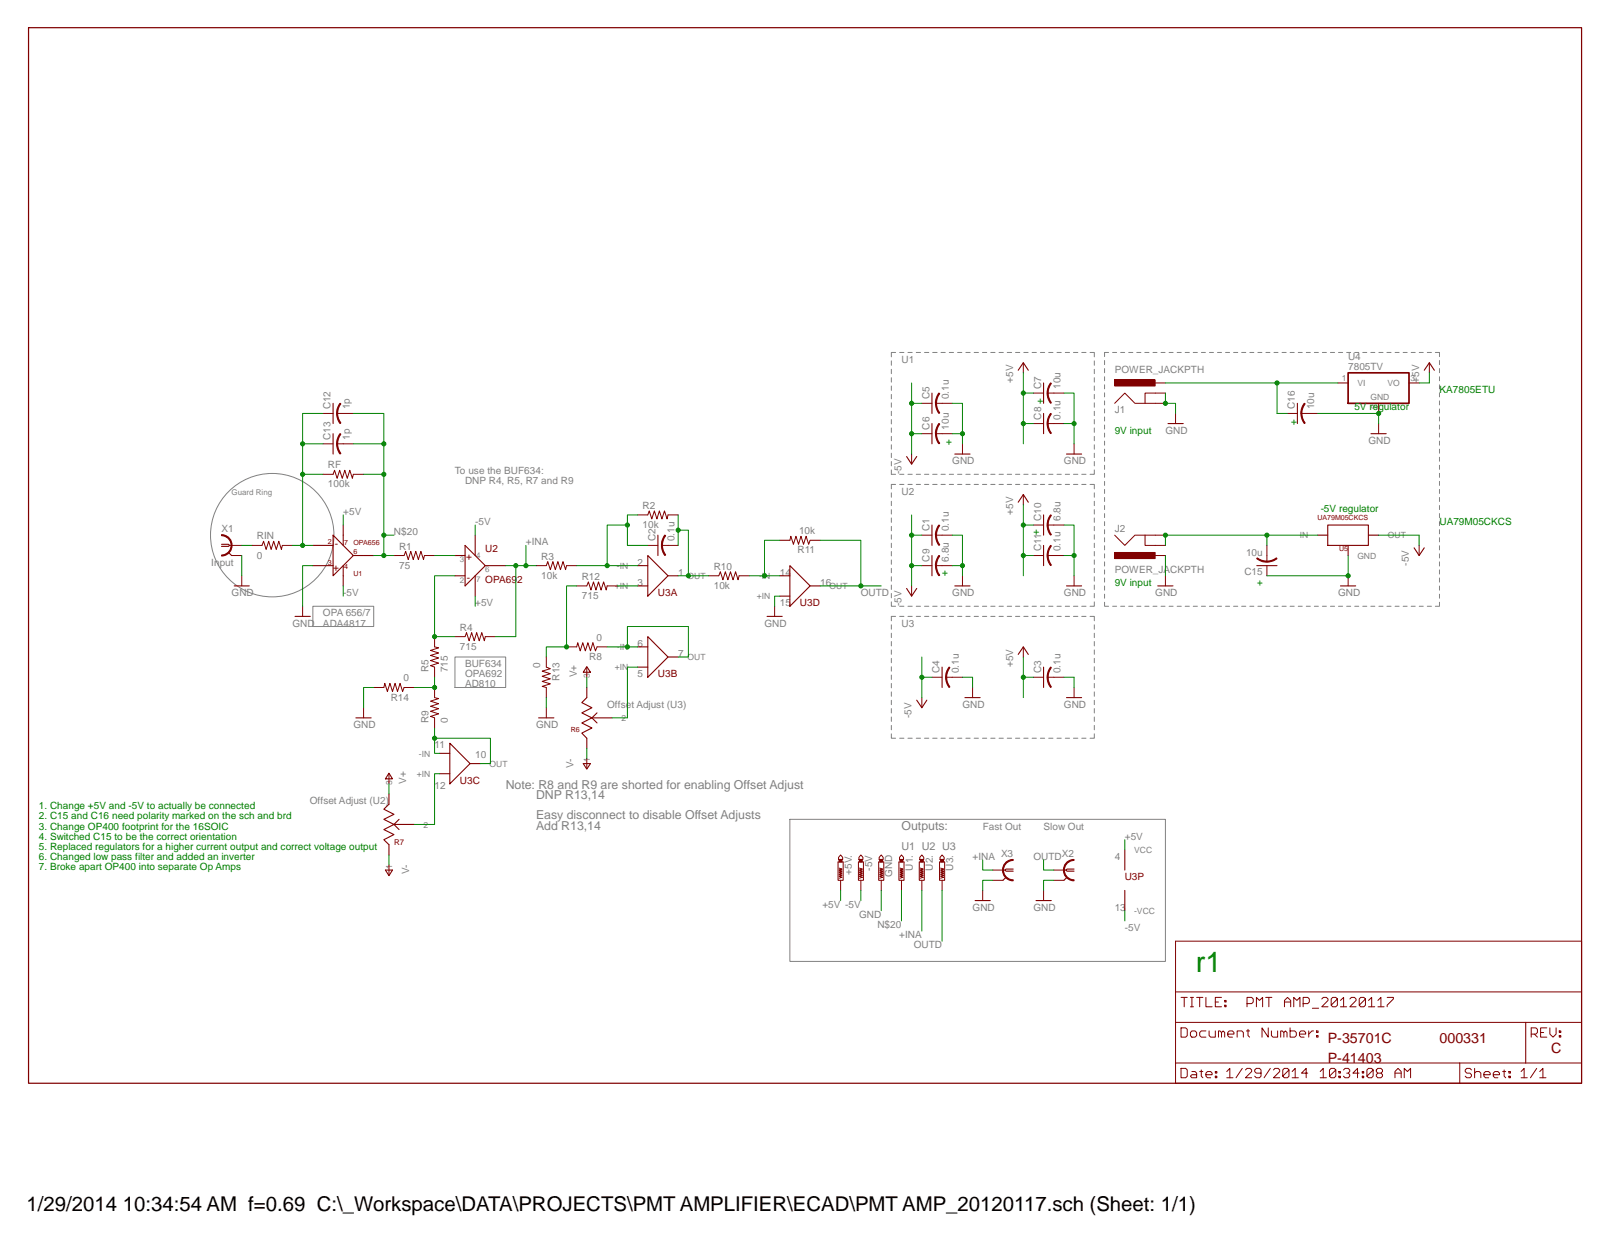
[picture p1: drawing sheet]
<svg xmlns="http://www.w3.org/2000/svg" width="279mm" height="216mm" viewBox="0 0 279 216" stroke-linecap="round" stroke-linejoin="round" font-family="sans-serif">
<g fill="none" stroke="#808080" stroke-width=".17">
<path d="M154.7 62.6v.8M154.7 64.1v.8M154.7 65.6v.7M154.7 67v.8M154.7 68.5v.7M154.7 69.9v.8M154.7 71.4v.7M154.7 72.8v.8M154.7 74.3v.7M154.7 75.7v.8M154.7 77.2v.8M154.7 78.7v.7"/>
<path d="M155.4 61.2h-.7v.7M156.1 61.2h.8M157.6 61.2h.7M159 61.2h.7M160.4 61.2h.8M161.9 61.2h.7M163.3 61.2h.7M164.7 61.2h.8M166.2 61.2h.7M167.6 61.2h.8M169.1 61.2h.7M170.5 61.2h.7"/>
<path d="M171.9 61.2h.8M173.4 61.2h.7M174.8 61.2h.8M176.2 61.2h.8M177.7 61.2h.7M179.1 61.2h.8M180.6 61.2h.7M182 61.2h.7M183.4 61.2h.8M184.9 61.2h.7M186.3 61.2h.7M187.7 61.2h.8"/>
<path d="M189.2 61.2h.7v.7M189.9 62.6v.8M189.9 64.1v.8M189.9 65.6v.7M189.9 67v.8M189.9 68.5v.7M189.9 69.9v.8M189.9 71.4v.7M189.9 72.8v.8M189.9 74.3v.7M189.9 75.7v.8M189.9 77.2v.8"/>
<path d="M189.9 78.7v.7M191.7 62.6v.7M191.7 64v.7M191.7 65.4v.7M191.7 66.8v.7M191.7 68.2v.7M191.7 69.6v.7M191.7 71v.7M191.7 72.4v.7M191.7 73.8v.7M191.7 75.2v.7M191.7 76.6v.7"/>
<path d="M191.7 78v.7M191.7 79.4v.7M192.4 61.2h-.7v.7M193.1 61.2h.7M194.5 61.2h.7M195.9 61.2h.7M197.3 61.2h.7M198.7 61.2h.7M200.1 61.2h.7M201.5 61.2h.7M202.9 61.2h.7M204.3 61.2h.7"/>
<path d="M205.7 61.2h.7M207.1 61.2h.7M208.5 61.2h.7M209.9 61.2h.7M211.3 61.2h.7M212.7 61.2h.7M214.1 61.2h.7M215.5 61.2h.7M216.9 61.2h.7M218.3 61.2h.7M219.7 61.2h.7M221.1 61.2h.7"/>
<path d="M222.5 61.2h.7M223.9 61.2h.7M225.3 61.2h.7M226.7 61.2h.7M228.1 61.2h.7M229.5 61.2h.7M230.9 61.2h.7M232.3 61.2h.7M233.7 61.2h.7M235.1 61.2h.7M236.5 61.2h.7M237.9 61.2h.7"/>
<path d="M239.3 61.2h.7M240.7 61.2h.7M242.1 61.2h.7M243.5 61.2h.7M244.9 61.2h.7M246.3 61.2h.7M247.7 61.2h.7M249.1 61.2h.7v.7M249.8 62.6v.7M249.8 64v.7M249.8 65.4v.7M249.8 66.8v.7"/>
<path d="M249.8 68.2v.7M249.8 69.6v.7M249.8 71v.7M249.8 72.4v.7M249.8 73.8v.7M249.8 75.2v.7M249.8 76.6v.7M249.8 78v.7M249.8 79.4v.7M154.7 80.1v.8M154.7 81.6v.7h.7M154.7 85.5v.8"/>
<path d="M154.7 87v.8M154.7 88.5v.7M154.7 89.9v.8M154.7 91.4v.7M154.7 92.8v.8M154.7 94.3v.7M154.7 95.7v.8M154.7 97.2v.7M154.7 98.6v.8M155.4 84.1h-.7v.7M156.1 82.3h.8M156.1 84.1h.8"/>
<path d="M157.6 82.3h.7M157.6 84.1h.7M159 82.3h.7M159 84.1h.7M160.4 82.3h.8M160.4 84.1h.8M161.9 82.3h.7M161.9 84.1h.7M163.3 82.3h.7M163.3 84.1h.7M164.7 82.3h.8M164.7 84.1h.8"/>
<path d="M166.2 82.3h.7M166.2 84.1h.7M167.6 82.3h.8M167.6 84.1h.8M169.1 82.3h.7M169.1 84.1h.7M170.5 82.3h.7M170.5 84.1h.7M171.9 82.3h.8M171.9 84.1h.8M173.4 82.3h.7M173.4 84.1h.7"/>
<path d="M174.8 82.3h.8M174.8 84.1h.8M176.2 82.3h.8M176.2 84.1h.8M177.7 82.3h.7M177.7 84.1h.7M179.1 82.3h.8M179.1 84.1h.8M180.6 82.3h.7M180.6 84.1h.7M182 82.3h.7M182 84.1h.7"/>
<path d="M183.4 82.3h.8M183.4 84.1h.8M184.9 82.3h.7M184.9 84.1h.7M186.3 82.3h.7M186.3 84.1h.7M187.7 82.3h.8M187.7 84.1h.8M189.2 84.1h.7v.7M189.9 81.6v.7h-.7M189.9 80.1v.8M189.9 85.5v.8"/>
<path d="M189.9 87v.8M189.9 88.5v.7M189.9 89.9v.8M189.9 91.4v.7M189.9 92.8v.8M189.9 94.3v.7M189.9 95.7v.8M189.9 97.2v.7M189.9 98.6v.8M191.7 80.8v.6M191.7 82.1v.7M191.7 83.5v.7"/>
<path d="M191.7 84.9v.7M191.7 86.3v.7M191.7 87.7v.7M191.7 89.1v.7M191.7 90.5v.7M191.7 91.9v.7M191.7 93.3v.7M191.7 94.7v.7M191.7 96.1v.7M191.7 97.5v.7M191.7 98.9v.7M249.8 80.8v.6"/>
<path d="M249.8 82.1v.7M249.8 83.5v.7M249.8 84.9v.7M249.8 86.3v.7M249.8 87.7v.7M249.8 89.1v.7M249.8 90.5v.7M249.8 91.9v.7M249.8 93.3v.7M249.8 94.7v.7M249.8 96.1v.7M249.8 97.5v.7"/>
<path d="M249.8 98.9v.7M54.3 105.2h10.6v3.5h-10.6zM79 114h8.8v5.3h-8.8zM154.7 108.4v.8M154.7 109.9v.8M154.7 111.3v.8M154.7 112.8v.8M154.7 114.3v.7M154.7 115.7v.8M154.7 117.2v.7M154.7 118.6v.8M154.7 100.1v.8"/>
<path d="M154.7 101.5v.8M154.7 103v.8M154.7 104.5v.7h.7M155.4 107h-.7v.7M156.1 107h.8M156.1 105.2h.8M157.6 107h.7M157.6 105.2h.7M159 107h.7M159 105.2h.7M160.4 107h.8M160.4 105.2h.8"/>
<path d="M161.9 107h.7M161.9 105.2h.7M163.3 107h.7M163.3 105.2h.7M164.7 107h.8M164.7 105.2h.8M166.2 107h.7M166.2 105.2h.7M167.6 107h.8M167.6 105.2h.8M169.1 107h.7M169.1 105.2h.7"/>
<path d="M170.5 107h.7M170.5 105.2h.7M171.9 107h.8M171.9 105.2h.8M173.4 107h.7M173.4 105.2h.7M174.8 107h.8M174.8 105.2h.8M176.2 107h.8M176.2 105.2h.8M177.7 107h.7M177.7 105.2h.7"/>
<path d="M179.1 107h.8M179.1 105.2h.8M180.6 107h.7M180.6 105.2h.7M182 107h.7M182 105.2h.7M183.4 107h.8M183.4 105.2h.8M184.9 107h.7M184.9 105.2h.7M186.3 107h.7M186.3 105.2h.7"/>
<path d="M187.7 107h.8M187.7 105.2h.8M189.2 107h.7v.7M189.9 108.4v.8M189.9 109.9v.8M189.9 111.3v.8M189.9 112.8v.8M189.9 114.3v.7M189.9 115.7v.8M189.9 117.2v.7M189.9 118.6v.8M189.9 104.5v.7h-.7"/>
<path d="M189.9 100.1v.8M189.9 101.5v.8M189.9 103v.8M191.7 104.5v.7h.7M191.7 100.3v.7M191.7 101.7v.7M191.7 103.1v.7M193.1 105.2h.7M194.5 105.2h.7M195.9 105.2h.7M197.3 105.2h.7M198.7 105.2h.7"/>
<path d="M200.1 105.2h.7M201.5 105.2h.7M202.9 105.2h.7M204.3 105.2h.7M205.7 105.2h.7M207.1 105.2h.7M208.5 105.2h.7M209.9 105.2h.7M211.3 105.2h.7M212.7 105.2h.7M214.1 105.2h.7M215.5 105.2h.7"/>
<path d="M216.9 105.2h.7M218.3 105.2h.7M219.7 105.2h.7M221.1 105.2h.7M222.5 105.2h.7M223.9 105.2h.7M225.3 105.2h.7M226.7 105.2h.7M228.1 105.2h.7M229.5 105.2h.7M230.9 105.2h.7M232.3 105.2h.7"/>
<path d="M233.7 105.2h.7M235.1 105.2h.7M236.5 105.2h.7M237.9 105.2h.7M239.3 105.2h.7M240.7 105.2h.7M242.1 105.2h.7M243.5 105.2h.7M244.9 105.2h.7M246.3 105.2h.7M247.7 105.2h.7M249.8 100.3v.7"/>
<path d="M249.8 101.7v.7M249.8 103.1v.7M249.8 104.5v.7h-.7M154.7 120.1v.7M154.7 121.5v.8M154.7 123v.7M154.7 124.4v.8M154.7 125.9v.8M154.7 127.4v.7h.7M156.1 128.1h.8M157.6 128.1h.7M159 128.1h.7"/>
<path d="M160.4 128.1h.8M161.9 128.1h.7M163.3 128.1h.7M164.7 128.1h.8M166.2 128.1h.7M167.6 128.1h.8M169.1 128.1h.7M170.5 128.1h.7M171.9 128.1h.8M173.4 128.1h.7M174.8 128.1h.8M176.2 128.1h.8"/>
<path d="M177.7 128.1h.7M179.1 128.1h.8M180.6 128.1h.7M182 128.1h.7M183.4 128.1h.8M184.9 128.1h.7M186.3 128.1h.7M187.7 128.1h.8M189.9 127.4v.7h-.7M189.9 120.1v.7M189.9 121.5v.8M189.9 123v.7"/>
<path d="M189.9 124.4v.8M189.9 125.9v.8M137.1 142.2h65.1v24.7h-65.1z"/>
<circle cx="47.2" cy="92.9" r="10.7"/>
</g>
<path d="M57.8 75.3v3.5M54.3 94.7h3.5M54.3 98.2h3.5M57.8 92.9l3.5 3.5-3.5 3.5zM59.6 91.1v3.6M59.6 98.2v3.5M64.9 96.4h-3.6" fill="none" stroke="#800000" stroke-width=".19"/>
<path d="M58.5 77h1.1M43.7 94.7h1.8l.2-.8 .5 1.5 .4-1.5 .5 1.5 .4-1.5 .4 1.5 .5-1.5 .4 1.5 .2-.7h1.8M56 82.3h1.8l.3-.7 .4 1.4 .4-1.4 .5 1.4 .4-1.4 .5 1.4 .4-1.4 .5 1.4 .1-.7h1.8M68.4 96.4h1.7l.3-.7 .4 1.4 .5-1.4 .4 1.4 .5-1.4 .4 1.4 .4-1.4 .5 1.4 .2-.7h1.7" fill="none" stroke="#800000" stroke-width=".17"/>
<path d="M59 75.2l.2 .2a2.85 2.85 0 0 0-.6 1.6h-.2a2.62 2.62 0 0 1 .6-1.8z" fill-rule="evenodd" fill="#800000"/>
<path d="M59 75.2l.2 .2a2.85 2.85 0 0 0-.6 1.6h-.2a2.62 2.62 0 0 1 .6-1.8z" fill="none" stroke="#800000" stroke-width=".17"/>
<path d="M58.4 77h.2a2.72 2.72 0 0 0 .6 1.7l-.2 .1-.3-.6z" fill-rule="evenodd" fill="#800000"/>
<path d="M56 77h1.8M58.4 77h.2a2.72 2.72 0 0 0 .6 1.7l-.2 .1-.3-.6zM58.5 71.8h1.1M59.6 77h1.7" fill="none" stroke="#800000" stroke-width=".17"/>
<path d="M57.8 70v3.5" fill="none" stroke="#800000" stroke-width=".19"/>
<path d="M59 70l.2 .1a2.72 2.72 0 0 0-.6 1.7h-.2a2.55 2.55 0 0 1 .6-1.8z" fill-rule="evenodd" fill="#800000"/>
<path d="M59 70l.2 .1a2.72 2.72 0 0 0-.6 1.7h-.2a2.55 2.55 0 0 1 .6-1.8z" fill="none" stroke="#800000" stroke-width=".17"/>
<path d="M58.4 71.8h.2a2.72 2.72 0 0 0 .6 1.6l-.2 .1-.3-.6z" fill-rule="evenodd" fill="#800000"/>
<path d="M56 71.8h1.8M58.4 71.8h.2a2.72 2.72 0 0 0 .6 1.6l-.2 .1-.3-.6zM59.6 71.8h1.7M162.4 70h1.1M52.5 105.2v1.8" fill="none" stroke="#800000" stroke-width=".17"/>
<path d="M161.7 68.2v3.6M51.2 107h2.6" fill="none" stroke="#800000" stroke-width=".19"/>
<path d="M162.9 68.2l.2 .1a2.72 2.72 0 0 0-.6 1.7h-.2l.1-.7z" fill-rule="evenodd" fill="#800000"/>
<path d="M162.9 68.2l.2 .1a2.72 2.72 0 0 0-.6 1.7h-.2l.1-.7z" fill="none" stroke="#800000" stroke-width=".17"/>
<path d="M162.3 70h.2a2.72 2.72 0 0 0 .6 1.6l-.2 .2-.3-.7z" fill-rule="evenodd" fill="#800000"/>
<path d="M160 70h1.7M162.3 70h.2a2.72 2.72 0 0 0 .6 1.6l-.2 .2-.3-.7zM162.4 75.3h1.1M163.5 70h1.7" fill="none" stroke="#800000" stroke-width=".17"/>
<path d="M161.7 73.5v3.5" fill="none" stroke="#800000" stroke-width=".19"/>
<path d="M162.9 73.5l.2 .1a2.72 2.72 0 0 0-.6 1.7h-.2l.1-.8z" fill-rule="evenodd" fill="#800000"/>
<path d="M162.9 73.5l.2 .1a2.72 2.72 0 0 0-.6 1.7h-.2l.1-.8z" fill="none" stroke="#800000" stroke-width=".17"/>
<path d="M162.3 75.3h.2a2.72 2.72 0 0 0 .6 1.6l-.2 .1-.3-.6z" fill-rule="evenodd" fill="#800000"/>
<path d="M160 75.3h1.7M162.3 75.3h.2a2.72 2.72 0 0 0 .6 1.6l-.2 .1-.3-.6zM163.5 75.3h1.7M181.8 68.2h1.1" fill="none" stroke="#800000" stroke-width=".17"/>
<path d="M181.1 66.5v3.5" fill="none" stroke="#800000" stroke-width=".19"/>
<path d="M182.3 66.4l.2 .1a2.85 2.85 0 0 0-.6 1.7h-.2l.1-.7z" fill-rule="evenodd" fill="#800000"/>
<path d="M182.3 66.4l.2 .1a2.85 2.85 0 0 0-.6 1.7h-.2l.1-.7z" fill="none" stroke="#800000" stroke-width=".17"/>
<path d="M181.7 68.2h.2a2.89 2.89 0 0 0 .6 1.7l-.2 .1-.4-.6z" fill-rule="evenodd" fill="#800000"/>
<path d="M179.3 68.2h1.8M181.7 68.2h.2a2.89 2.89 0 0 0 .6 1.7l-.2 .1-.4-.6zM181.8 73.5h1.1M182.9 68.2h1.7" fill="none" stroke="#800000" stroke-width=".17"/>
<path d="M181.1 71.8v3.5" fill="none" stroke="#800000" stroke-width=".19"/>
<path d="M182.3 71.7l.2 .1a2.72 2.72 0 0 0-.6 1.7h-.2l.1-.7z" fill-rule="evenodd" fill="#800000"/>
<path d="M182.3 71.7l.2 .1a2.72 2.72 0 0 0-.6 1.7h-.2l.1-.7z" fill="none" stroke="#800000" stroke-width=".17"/>
<path d="M181.7 73.5h.2a2.89 2.89 0 0 0 .6 1.7l-.2 .1a2.55 2.55 0 0 1-.6-1.8z" fill-rule="evenodd" fill="#800000"/>
<path d="M167 77v1.8M179.3 73.5h1.8M181.7 73.5h.2a2.89 2.89 0 0 0 .6 1.7l-.2 .1a2.55 2.55 0 0 1-.6-1.8zM182.9 73.5h1.7M186.4 77v1.8M110.7 89.4h1.7l.3-.7 .4 1.4 .5-1.4 .4 1.4 .4-1.4 .5 1.4 .4-1.4 .5 1.4 .1-.7h1.8M114.9 94.7h1" fill="none" stroke="#800000" stroke-width=".17"/>
<path d="M165.7 78.8h2.6M185.1 78.8h2.6M114.2 92.9v3.5" fill="none" stroke="#800000" stroke-width=".19"/>
<path d="M115.4 92.9l.1 .1a2.72 2.72 0 0 0-.5 1.7h-.2a2.63 2.63 0 0 1 .6-1.8z" fill-rule="evenodd" fill="#800000"/>
<path d="M115.4 92.9l.1 .1a2.72 2.72 0 0 0-.5 1.7h-.2a2.63 2.63 0 0 1 .6-1.8z" fill="none" stroke="#800000" stroke-width=".17"/>
<path d="M114.8 94.7h.2a2.72 2.72 0 0 0 .5 1.6l-.1 .1-.4-.6z" fill-rule="evenodd" fill="#800000"/>
<path d="M93 98.2h1.8l.3-.7 .4 1.4 .4-1.4 .5 1.4 .4-1.4 .5 1.4 .4-1.4 .4 1.4 .2-.7h1.8M112.4 94.7h1.8M114.8 94.7h.2a2.72 2.72 0 0 0 .5 1.6l-.1 .1-.4-.6zM115.9 94.7h1.8M162.4 92.9h1.1" fill="none" stroke="#800000" stroke-width=".17"/>
<path d="M161.7 91.1v3.6" fill="none" stroke="#800000" stroke-width=".19"/>
<path d="M162.9 91.1l.2 .1a2.85 2.85 0 0 0-.6 1.7h-.2l.1-.7z" fill-rule="evenodd" fill="#800000"/>
<path d="M162.9 91.1l.2 .1a2.85 2.85 0 0 0-.6 1.7h-.2l.1-.7z" fill="none" stroke="#800000" stroke-width=".17"/>
<path d="M162.3 92.9h.2a2.72 2.72 0 0 0 .6 1.7l-.2 .1-.3-.7z" fill-rule="evenodd" fill="#800000"/>
<path d="M160 92.9h1.7M162.3 92.9h.2a2.72 2.72 0 0 0 .6 1.7l-.2 .1-.3-.7zM162.4 98.2h1.1M163.5 92.9h1.7" fill="none" stroke="#800000" stroke-width=".17"/>
<path d="M161.7 96.4v3.5" fill="none" stroke="#800000" stroke-width=".19"/>
<path d="M162.9 96.4l.2 .1a2.72 2.72 0 0 0-.6 1.7h-.2l.1-.7z" fill-rule="evenodd" fill="#800000"/>
<path d="M162.9 96.4l.2 .1a2.72 2.72 0 0 0-.6 1.7h-.2l.1-.7z" fill="none" stroke="#800000" stroke-width=".17"/>
<path d="M162.3 98.2h.2a2.72 2.72 0 0 0 .6 1.6l-.2 .1-.3-.6z" fill-rule="evenodd" fill="#800000"/>
<path d="M160 98.2h1.7M162.3 98.2h.2a2.72 2.72 0 0 0 .6 1.6l-.2 .1-.3-.6zM163.5 98.2h1.7M181.8 91.1h1.1" fill="none" stroke="#800000" stroke-width=".17"/>
<path d="M181.1 89.4v3.5" fill="none" stroke="#800000" stroke-width=".19"/>
<path d="M182.3 89.3l.2 .2a2.72 2.72 0 0 0-.6 1.6h-.2l.1-.7z" fill-rule="evenodd" fill="#800000"/>
<path d="M182.3 89.3l.2 .2a2.72 2.72 0 0 0-.6 1.6h-.2l.1-.7z" fill="none" stroke="#800000" stroke-width=".17"/>
<path d="M181.7 91.1h.2a2.89 2.89 0 0 0 .6 1.7l-.2 .1a2.55 2.55 0 0 1-.6-1.8z" fill-rule="evenodd" fill="#800000"/>
<path d="M179.3 91.1h1.8M181.7 91.1h.2a2.89 2.89 0 0 0 .6 1.7l-.2 .1a2.55 2.55 0 0 1-.6-1.8zM181.8 96.4h1.1M182.9 91.1h1.7" fill="none" stroke="#800000" stroke-width=".17"/>
<path d="M181.1 94.7v3.5" fill="none" stroke="#800000" stroke-width=".19"/>
<path d="M182.3 94.6l.2 .1a2.72 2.72 0 0 0-.6 1.7h-.2l.1-.7z" fill-rule="evenodd" fill="#800000"/>
<path d="M182.3 94.6l.2 .1a2.72 2.72 0 0 0-.6 1.7h-.2l.1-.7z" fill="none" stroke="#800000" stroke-width=".17"/>
<path d="M181.7 96.4h.2a2.89 2.89 0 0 0 .6 1.7l-.2 .1-.4-.6z" fill-rule="evenodd" fill="#800000"/>
<path d="M167 99.9v1.8M179.3 96.4h1.8M181.7 96.4h.2a2.89 2.89 0 0 0 .6 1.7l-.2 .1-.4-.6zM182.9 96.4h1.7M186.4 99.9v1.8" fill="none" stroke="#800000" stroke-width=".17"/>
<path d="M165.7 101.7h2.6M185.1 101.7h2.6" fill="none" stroke="#800000" stroke-width=".19"/>
<path d="M38.4 92.8a1.85 1.85 0 0 1 1.9 1.8 1.85 1.85 0 0 1-1.9 1.9v-.2a1.68 1.68 0 0 0 1.7-1.7 1.68 1.68 0 0 0-1.7-1.6z" fill-rule="evenodd" fill="#800000"/>
<path d="M38.4 92.8a1.85 1.85 0 0 1 1.9 1.8 1.85 1.85 0 0 1-1.9 1.9v-.2a1.68 1.68 0 0 0 1.7-1.7 1.68 1.68 0 0 0-1.7-1.6zM39.8 94.7h2.2M40.2 96.4h1.8" fill="none" stroke="#800000" stroke-width=".17"/>
<path d="M38.4 94.5h1.3l.1 .2-.1 .1h-1.3M39.7 95.9l.5 .5" fill="none" stroke="#800000" stroke-width=".19"/>
<path d="M185.1 149.7l.4-.3 .7-.2h.2v.1a1.68 1.68 0 0 0-1.7 1.7 1.68 1.68 0 0 0 1.7 1.7v.2a1.86 1.86 0 0 1-1.7-1.2 1.86 1.86 0 0 1 .4-2z" fill-rule="evenodd" fill="#800000"/>
<path d="M193.4 70l1.8-1.8 1.8 1.8h3.5M200.5 68.2h-1.8v1.8M42 99.9v1.8M134.4 105.2v1.8M182.9 151h2.1M182.9 152.8h1.7M185.1 149.7l.4-.3 .7-.2h.2v.1a1.68 1.68 0 0 0-1.7 1.7 1.68 1.68 0 0 0 1.7 1.7v.2a1.86 1.86 0 0 1-1.7-1.2 1.86 1.86 0 0 1 .4-2z" fill="none" stroke="#800000" stroke-width=".17"/>
<path d="M40.6 101.7h2.7M133.1 107h2.6M185.2 152.3l-.6 .5M186.4 150.8h-1.2l-.2 .2 .2 .2h1.2" fill="none" stroke="#800000" stroke-width=".19"/>
<path d="M193.4 65.9h7.1v1.1h-7.1z" fill="#800000"/>
<path d="M193.4 65.9h7.1v1.1h-7.1zM193.4 65.9h.1M200.5 68.2h1.7M200.5 70h1.7M200.5 66.5h1.7M193.4 92.9l1.8 1.8 1.8-1.8h3.5M198.7 92.9v1.8h1.8" fill="none" stroke="#800000" stroke-width=".17"/>
<path d="M193.4 95.9h7.1v1h-7.1z" fill="#800000"/>
<g fill="none" stroke="#800000" stroke-width=".17">
<path d="M158.2 78.8v1.8M177.6 62.9v1.8M204 71.8v1.7M239.2 73.5v1.8M248.1 62.9v1.8M177.6 85.8v1.8M193.4 95.9h7.1v1h-7.1zM193.4 95.9h.1M200.5 94.7h1.7M200.5 92.9h1.7M200.5 96.4h1.7M202.2 99.9v1.8"/>
<path d="M219.9 96.4v1.1M234 99.9v1.8M246.3 94.7v1.7M158.2 101.7v1.8"/>
</g>
<path d="M157.3 79.2l.9 1.4 .9-1.4M176.7 64.3l.9-1.4 .9 1.4M202.7 73.5h2.6M237.9 75.3h2.7M247.2 64.3l.9-1.4 .8 1.4M176.7 87.2l.9-1.4 .9 1.4M218.1 98.2h3.5M245.4 95.1l.9 1.3 .9-1.3M157.3 102.1l.9 1.4 .9-1.4M200.9 101.7h2.7M232.6 101.7h2.7" fill="none" stroke="#800000" stroke-width=".19"/>
<path d="M218.2 96.8a2.72 2.72 0 0 0 1.7 .6v.2a2.55 2.55 0 0 1-1.8-.6z" fill-rule="evenodd" fill="#800000"/>
<path d="M218.2 96.8a2.72 2.72 0 0 0 1.7 .6v.2a2.55 2.55 0 0 1-1.8-.6z" fill="none" stroke="#800000" stroke-width=".17"/>
<path d="M219.9 97.4a2.72 2.72 0 0 0 1.6-.6l.1 .2-.6 .3-.9 .3h-.2z" fill-rule="evenodd" fill="#800000"/>
<path d="M225.8 71.8h1.1M219.9 97.4a2.72 2.72 0 0 0 1.6-.6l.1 .2-.6 .3-.9 .3h-.2zM219.9 94.7v1.7M219.9 98.2v1.7" fill="none" stroke="#800000" stroke-width=".17"/>
<path d="M225.1 70v3.5" fill="none" stroke="#800000" stroke-width=".19"/>
<path d="M226.4 70l.1 .1a2.72 2.72 0 0 0-.6 1.7h-.2l.1-.8z" fill-rule="evenodd" fill="#800000"/>
<path d="M226.4 70l.1 .1a2.72 2.72 0 0 0-.6 1.7h-.2l.1-.8z" fill="none" stroke="#800000" stroke-width=".17"/>
<path d="M225.8 71.8h.1a2.72 2.72 0 0 0 .6 1.6l-.1 .1-.4-.6z" fill-rule="evenodd" fill="#800000"/>
<path d="M223.4 71.8h1.7M225.8 71.8h.1a2.72 2.72 0 0 0 .6 1.6l-.1 .1-.4-.6zM226.9 71.8h1.8" fill="none" stroke="#800000" stroke-width=".17"/>
<path d="M174.5 149.7l.5-.3 .6-.2h.2v.1a1.68 1.68 0 0 0-1.6 1.7 1.68 1.68 0 0 0 1.6 1.7v.2a1.86 1.86 0 0 1-1.7-1.2 1.86 1.86 0 0 1 .4-2z" fill-rule="evenodd" fill="#800000"/>
<path d="M75.4 110.5v1.8l.7 .1-1.4 .5 1.4 .4-1.4 .4 1.4 .5-1.4 .4 1.4 .5-1.4 .4 .7 .3v1.7M79 110.5h1.7l.3-.7 .4 1.4 .5-1.4 .4 1.4 .4-1.4 .5 1.4 .4-1.4 .5 1.4 .1-.7h1.8M101.8 115.8v1.7M164.2 117.5h1M101.8 131.6v1.8M170.5 154.5v1.8M172.3 151h2.1M172.3 152.8h1.8M174.5 149.7l.5-.3 .6-.2h.2v.1a1.68 1.68 0 0 0-1.6 1.7 1.68 1.68 0 0 0 1.6 1.7v.2a1.86 1.86 0 0 1-1.7-1.2 1.86 1.86 0 0 1 .4-2z" fill="none" stroke="#800000" stroke-width=".17"/>
<path d="M79 99.9h1.7M79 96.4h1.7M80.7 94.7l3.5 3.5-3.5 3.5zM82.5 92.9v3.5M82.5 99.9v3.6M84.2 98.2h3.6M101.8 115.7l.7 1h-1.3zM163.5 115.8v3.5M101.2 132.5h1.3l-.7 1zM169.2 156.3h2.7M174.6 152.3l-.5 .5M175.8 150.8h-1.2l-.2 .2 .2 .2h1.2" fill="none" stroke="#800000" stroke-width=".19"/>
<path d="M164.7 115.8l.1 .1a2.85 2.85 0 0 0-.5 1.6h-.2a2.53 2.53 0 0 1 .6-1.7z" fill-rule="evenodd" fill="#800000"/>
<path d="M164.7 115.8l.1 .1a2.85 2.85 0 0 0-.5 1.6h-.2a2.53 2.53 0 0 1 .6-1.7z" fill="none" stroke="#800000" stroke-width=".17"/>
<path d="M164.1 117.5h.2a2.54 2.54 0 0 0 .5 1.7l-.1 .1-.4-.6z" fill-rule="evenodd" fill="#800000"/>
<path d="M161.7 117.5h1.8M164.1 117.5h.2a2.54 2.54 0 0 0 .5 1.7l-.1 .1-.4-.6zM165.2 117.5h1.8M181.8 117.5h1.1" fill="none" stroke="#800000" stroke-width=".17"/>
<path d="M181.1 115.8v3.5" fill="none" stroke="#800000" stroke-width=".19"/>
<path d="M182.3 115.8l.2 .1a2.85 2.85 0 0 0-.6 1.6h-.2l.1-.7z" fill-rule="evenodd" fill="#800000"/>
<path d="M182.3 115.8l.2 .1a2.85 2.85 0 0 0-.6 1.6h-.2l.1-.7z" fill="none" stroke="#800000" stroke-width=".17"/>
<path d="M181.7 117.5h.2a2.89 2.89 0 0 0 .6 1.7l-.2 .1-.4-.6z" fill-rule="evenodd" fill="#800000"/>
<g fill="none" stroke="#800000" stroke-width=".17">
<path d="M75.4 119.3v1.8l.7 .1-1.4 .5 1.4 .4-1.4 .5 1.4 .4-1.4 .4 1.4 .5-1.4 .4 .7 .3v1.7M98.3 112.3h1.8l.2-.8 .4 1.5 .4-1.5 .5 1.5 .4-1.5 .5 1.5 .4-1.5 .4 1.5 .3-.7h1.8M168.8 119.3v1.8M177.6 112.3v1.7M179.3 117.5h1.8M181.7 117.5h.2a2.89 2.89 0 0 0 .6 1.7l-.2 .1-.4-.6zM182.9 117.5h1.7M186.4 119.3v1.8M67.5 134.3v1.7M160 121.1v1.7M67.5 150.1v1.8M145.4 149.6h.9v3.2h-.9z"/>
<path d="M145.6 150.7l.5 .1-.5 .2 .5 .2-.5 .2 .5 .1-.5 .2 .5 .2-.5 .2 .5 .2-.5 .1M145.9 148.4l.3 .4v.4h-.7v-.4zM204 172.1h70.5M204 177.4h70.5M205 178.4h.8l.2 .2v1.1l-.2 .3h-.8zM205 173.1h1M205.5 173.1v1.6M206.6 173.1h.5M206.6 174.7h.5M206.8 173.1v1.6M206.8 178.9h.6l.3 .3v.5l-.3 .3h-.6l-.2-.3v-.5zM207.7 173.1h1"/>
<path d="M208.2 173.1v1.6M209.3 173.1v1.6h1.1M209.3 178.9h-.8l-.3 .3v.5l.3 .3h.8M209.8 178.9v.8l.3 .3h.8v-1.1M210.9 173.9h.6M212 173.1h-1.1v1.6h1.1M212 179.2l.3-.3 .2 .3v.8M212.5 173.6h.3v.3h-.3zM212.5 174.5h.3v.2h-.3zM213.1 179.5h1v-.3l-.2-.3h-.6l-.2 .3v.5l.2 .3h.6M216.3 178.9h.6M216.4 174.2h.8l.3-.3v-.5l-.3-.3h-.8v1.6"/>
<path d="M216.6 178.6v1.1l.3 .3M218 174.7v-1.6l.6 .5 .5-.5v1.6M219.6 173.1h1.1M220.1 178.4v1.6l-1.1-1.6v1.6M220.2 173.1v1.6M220.6 178.9v.8l.3 .3h.8v-1.1M222.8 179.2l.3-.3 .3 .3v.8M222.9 174.7v-1.1l.5-.5 .6 .5v1.1M222.9 173.9h1.1M223.9 178.4v1.6h.8l.3-.3v-.5l-.3-.3h-.8M224.5 174.7v-1.6l.6 .5 .5-.5v1.6M225.5 179.5h1.1v-.3l-.3-.3h-.5l-.3 .3v.5l.3 .3h.5"/>
<path d="M226.1 174.2h.8l.3-.3v-.5l-.3-.3h-.8v1.6M227.1 178.9v1.1M227.8 175h1M227.9 178.9h-.2l-.6 .6M228.5 178.9h.2v.3h-.2zM228.5 179.7h.2v.3h-.2zM229.4 173.4l.3-.3h.5l.3 .3v.2l-1.1 1.1h1.1M232.1 173.4l-1.1 1.1 .3 .2h.5l.3-.2v-1.1l-.3-.3h-.5l-.3 .3v1.1M232.6 173.6l.6-.5v1.6M232.6 174.7h1.1M234.3 173.4l.2-.3h.6l.2 .3v.2l-1 1.1h1M237 173.4l-1.1 1.1 .2 .2h.6l.3-.2v-1.1l-.3-.3h-.6l-.2 .3v1.1"/>
<path d="M237.5 173.6l.5-.5v1.6M237.5 174.7h1.1M239.1 173.6l.5-.5v1.6M239.1 174.7h1.1M240.7 173.1h1.1v.3l-1.1 1.1v.2M264.8 177.4v7.1M265.7 179.5h.8l.3-.3v-.6l-.3-.2h-.8v1.6M266.3 179.5l.5 .5M267.4 179.2h.5M268.4 178.4h-1v1.6h1M269 178.4v1.1l.5 .5 .5-.5v-1.1M270.6 178.9h.3v.3h-.3z"/>
<path d="M270.6 179.7h.3v.3h-.3zM205 185.4h.8l.2 .3v1.1l-.2 .2h-.8zM206.8 186h.6l.3 .2v.8h-.9l-.2-.2 .2-.3h.9M208.2 186h.5M208.5 185.7v1.1l.2 .2M209.3 186.5h1.1v-.3l-.3-.2h-.6l-.2 .2v.6l.2 .2h.6M210.9 186h.3v.2h-.3zM210.9 186.8h.3v.2h-.3zM211.5 180v-1.1h.2l.3 .3v.8M212.9 186l.5-.6v1.6M212.9 187h1.1M214.7 180v-1.1h.8l.3 .3v.8"/>
<path d="M215.6 185.4l-1.1 1.6M216.1 185.7l.3-.3h.5l.3 .3v.3l-1.1 1h1.1M218.8 186.2h-.8l-.3-.2v-.3l.3-.3h.6l.2 .3v1.1l-.2 .2h-.6l-.3-.2M220.5 185.4l-1.1 1.6M221 185.7l.3-.3h.5l.3 .3v.3l-1.1 1h1.1M222.3 180v-1.1h.2l.3 .3v.8M223.7 185.7l-1.1 1.1 .3 .2h.5l.3-.2v-1.1l-.3-.3h-.5l-.3 .3v1.1M224.2 186l.6-.6v1.6M224.2 187h1.1M226.9 186.2h-1l.8-.8v1.6M229.1 186l.5-.6v1.6M229.1 187h1.1"/>
<path d="M231.8 185.7l-1.1 1.1 .3 .2h.5l.3-.2v-1.1l-.3-.3h-.5l-.3 .3v1.1M232.3 186h.3v.2h-.3zM232.3 186.8h.3v.2h-.3zM233.2 185.7l.2-.3h.6l.2 .3v.3l-.2 .2h-.3M234 186.2l.2 .3v.3l-.2 .2h-.6l-.2-.2M235.9 186.2h-1.1l.8-.8v1.6M236.4 186h.3v.2h-.3zM236.4 186.8h.3v.2h-.3zM238.3 185.7l-1.1 1.1 .3 .2h.5l.3-.2v-1.1l-.3-.3h-.5l-.3 .3v1.1M239.1 186.2h.5M239.1 185.4h.5l.3 .3v.3l-.3 .2 .3 .3v.3l-.3 .2h-.5l-.3-.2v-.3l.3-.3-.3-.2v-.3zM242.1 187v-1l.5-.6 .6 .6v1"/>
<path d="M242.1 186.2h1.1M243.7 187v-1.6l.5 .6 .6-.6v1.6M253.3 184.5v3.5M253.3 184.5h11.5M255.4 185.7l-.3-.3h-.5l-.3 .3v.3l.3 .2h.5l.3 .3v.3l-.3 .2h-.5l-.3-.2M255.9 186.2l.3-.2h.5l.3 .2v.8M255.9 185.4v1.6M257.5 186.5h1.1v-.3l-.3-.2h-.5l-.3 .2v.6l.3 .2h.5M259.1 186.5h1.1v-.3l-.3-.2h-.5l-.3 .2v.6l.3 .2h.5M260.8 186h.5M261 185.7v1.1l.3 .2M261.9 186h.2v.2h-.2z"/>
<path d="M261.9 186.8h.2v.2h-.2zM264 186l.5-.6v1.6M264 187h1M264.8 184.5h9.7v3.5h-70.5v-3.5h49.3M266.7 185.4l-1.1 1.6M267.2 186l.6-.6v1.6M267.2 187h1.1M274.5 184.5v-21.2h-70.5v21.2"/>
</g>
<g fill="none" stroke="#800000" stroke-width=".19">
<path d="M101.8 119.3v1.8l-.8 .8 1.7 .9-1.7 .9 1.7 .9-1.7 .9 1.7 .8-1.7 .9 .8 .9v1.8M176.7 113.6l.9-1.3 .9 1.3M67.5 137.8v1.8l-.9 .8 1.8 .9-1.8 .9 1.8 .9-1.8 .9 1.8 .8-1.8 .9 .9 .9v1.8M67.5 134.2l.6 1h-1.2zM102.7 124.6l.9 .9M102.7 124.6h3.5M103.6 123.7l-.9 .9M159.1 121.5l.9 1.3 .8-1.3M167.4 121.1h2.7M185.1 121.1h2.6M66.9 151h1.2l-.6 1zM68.4 143.1l.9 .9"/>
<path d="M68.4 143.1h3.5M69.3 142.2l-.9 .9"/>
</g>
<path d="M5 4.8h269.5v183.2h-269.5z" fill="none" stroke="#800000" stroke-width=".21"/>
<path d="M145.6 149.2h.5v.4h-.5z" fill="#800000"/>
<path d="M145.6 149.2h.5v.4h-.5zM145.6 149.2h.1M145.9 152.8v1.7M149 149.6h.8v3.2h-.8zM149.1 150.7l.6 .1-.6 .2 .6 .2-.6 .2 .6 .1-.6 .2 .6 .2-.6 .2 .6 .2-.6 .1M149.4 148.4l.4 .4v.4h-.7v-.4z" fill="none" stroke="#800000" stroke-width=".17"/>
<path d="M149.1 149.2h.5v.4h-.5z" fill="#800000"/>
<path d="M149.1 149.2h.5v.4h-.5zM149.1 149.2h.1M149.4 152.8v1.7M152.5 149.6h.9v3.2h-.9zM152.7 150.7l.5 .1-.5 .2 .5 .2-.5 .2 .5 .1-.5 .2 .5 .2-.5 .2 .5 .2-.5 .1M152.9 148.4l.4 .4v.4h-.7v-.4z" fill="none" stroke="#800000" stroke-width=".17"/>
<path d="M152.7 149.2h.5v.4h-.5z" fill="#800000"/>
<path d="M152.7 149.2h.5v.4h-.5zM152.7 149.2h.1M152.9 152.8v1.7M156 149.6h.9v3.2h-.9zM156.2 150.7l.5 .1-.5 .2 .5 .2-.5 .2 .5 .1-.5 .2 .5 .2-.5 .2 .5 .2-.5 .1M156.4 148.4l.4 .4v.4h-.7v-.4z" fill="none" stroke="#800000" stroke-width=".17"/>
<path d="M156.2 149.2h.5v.4h-.5z" fill="#800000"/>
<path d="M156.2 149.2h.5v.4h-.5zM156.2 149.2h.1M156.4 152.8v1.7M159.5 149.6h.9v3.2h-.9zM159.7 150.7l.5 .1-.5 .2 .5 .2-.5 .2 .5 .1-.5 .2 .5 .2-.5 .2 .5 .2-.5 .1M160 148.4l.3 .4v.4h-.7v-.4z" fill="none" stroke="#800000" stroke-width=".17"/>
<path d="M159.7 149.2h.5v.4h-.5z" fill="#800000"/>
<path d="M159.7 149.2h.5v.4h-.5zM159.7 149.2h.1M160 152.8v1.7M163 149.6h.9v3.2h-.9zM163.2 150.7l.6 .1-.6 .2 .6 .2-.6 .2 .6 .1-.6 .2 .6 .2-.6 .2 .6 .2-.6 .1M163.5 148.4l.4 .4v.4h-.8v-.4z" fill="none" stroke="#800000" stroke-width=".17"/>
<path d="M163.2 149.2h.5v.4h-.5z" fill="#800000"/>
<g fill="none" stroke="#800000" stroke-width=".17">
<path d="M232.2 66.5h1.8M239.2 70v1.8M244.5 66.5h1.8M123 99.9h1.7l.3-.7 .5 1.4 .4-1.4 .4 1.4 .5-1.4 .4 1.4 .5-1.4 .4 1.4 .2-.7h1.7M135.3 93.8h1.8l.1-.7 .5 1.4 .4-1.4 .5 1.4 .4-1.4 .4 1.4 .5-1.4 .4 1.4 .3-.7h1.7M64.9 119.3h1.7l.2-.7 .4 1.4 .5-1.4 .4 1.4 .5-1.4 .4 1.4 .4-1.4 .5 1.4 .2-.7h1.8M94.8 114v1.8l.7 .3-1.4 .4 1.4 .4-1.4 .5 1.4 .4-1.4 .5 1.4 .4-1.4 .4 .7 .2v1.8M100.1 101.7h1.7l.3-.7 .5 1.4 .4-1.4 .4 1.4 .5-1.4 .4 1.4 .5-1.4 .4 1.4 .2-.7h1.7M63.1 122.8v1.8M94.8 122.8v1.8M163.2 149.2h.5v.4h-.5zM163.2 149.2h.1"/>
<path d="M163.5 152.8v1.7M181.1 154.5v1.8"/>
</g>
<path d="M234 64.7h10.5v5.3h-10.5z" fill="none" stroke="#800000" stroke-width=".3"/>
<g fill="none" stroke="#800000" stroke-width=".19">
<path d="M110.7 98.2h1.7M112.4 96.4l3.5 3.5-3.5 3.6zM115.9 99.9h1.8M135.3 99.9h1.8M137.1 98.2l3.5 3.5-3.5 3.5zM228.7 92.9h1.7M230.4 91.1h7.1v3.6h-7.1zM234 94.7v1.7M237.5 92.9h1.7M110.7 101.7h1.7M110.7 115.8h1.7M110.7 112.3h1.7"/>
<path d="M112.4 110.5l3.5 3.5-3.5 3.5zM115.9 114h1.8M135.3 103.5h1.8M140.6 101.7h1.7M61.8 124.6h2.6M76.3 134.3h1.8M76.3 130.7h1.8M78.1 129l3.5 3.5-3.5 3.5zM81.6 132.5h1.8M93.5 124.6h2.6M179.8 156.3h2.6M195.2 147.5v3.5"/>
<path d="M195.2 154.5v3.6"/>
</g>
<path d="M56 77h-3.5v5.3M56 71.8h-3.5v5.2M50.8 94.7h3.5M56 82.3h-3.5v12.4" fill="none" stroke="#008000" stroke-width=".17"/>
<circle cx="52.5" cy="94.7" r=".36" fill="#008000"/>
<circle cx="52.5" cy="94.7" r=".36" fill="none" stroke="#008000" stroke-width=".17"/>
<circle cx="52.5" cy="82.3" r=".36" fill="#008000"/>
<circle cx="52.5" cy="82.3" r=".36" fill="none" stroke="#008000" stroke-width=".17"/>
<circle cx="52.5" cy="77" r=".36" fill="#008000"/>
<g fill="none" stroke="#008000" stroke-width=".17">
<path d="M165.2 70h1.8v7M165.2 75.3h1.8M54.3 98.2h-1.8v7"/>
<circle cx="52.5" cy="77" r=".36"/>
</g>
<circle cx="167" cy="75.3" r=".36" fill="#008000"/>
<g fill="none" stroke="#008000" stroke-width=".17">
<path d="M184.6 68.2h1.8v8.8M184.6 73.5h1.8"/>
<circle cx="167" cy="75.3" r=".36"/>
</g>
<circle cx="186.4" cy="73.5" r=".36" fill="#008000"/>
<g fill="none" stroke="#008000" stroke-width=".17">
<path d="M165.2 92.9h1.8v7M165.2 98.2h1.8"/>
<circle cx="186.4" cy="73.5" r=".36"/>
</g>
<circle cx="167" cy="98.2" r=".36" fill="#008000"/>
<g fill="none" stroke="#008000" stroke-width=".17">
<path d="M184.6 91.1h1.8v8.8M184.6 96.4h1.8"/>
<circle cx="167" cy="98.2" r=".36"/>
</g>
<circle cx="186.4" cy="96.4" r=".36" fill="#008000"/>
<g fill="none" stroke="#008000" stroke-width=".17">
<path d="M202.2 68.2v1.8h1.8v1.8M42 96.4v3.5"/>
<circle cx="186.4" cy="96.4" r=".36"/>
</g>
<circle cx="202.2" cy="70" r=".36" fill="#008000"/>
<g fill="none" stroke="#008000" stroke-width=".17">
<path d="M234 96.4v3.5h-14.1"/>
<circle cx="202.2" cy="70" r=".36"/>
</g>
<circle cx="234" cy="99.9" r=".36" fill="#008000"/>
<g fill="none" stroke="#008000" stroke-width=".17">
<path d="M228.7 71.8h10.5v1.7M202.2 96.4v3.5M167 117.5h1.8v1.8M184.6 117.5h1.8v1.8M152.9 154.5v3.6"/>
<circle cx="234" cy="99.9" r=".36"/>
</g>
<circle cx="239.2" cy="71.8" r=".36" fill="#008000"/>
<g fill="none" stroke="#008000" stroke-width=".17">
<path d="M177.6 64.7v3.5M177.6 73.5v3.5M179.3 68.2h-1.7v5.3h1.7M248.1 64.7v1.8h-1.8M64.9 119.3h-1.8v3.5M135.3 103.5h-.9v1.7M94.8 121.1v1.7M145.9 154.5v1.8M172.3 152.8h-1.8v1.7M182.9 152.8h-1.8v1.7"/>
<circle cx="239.2" cy="71.8" r=".36"/>
</g>
<circle cx="177.6" cy="73.5" r=".36" fill="#008000"/>
<circle cx="177.6" cy="73.5" r=".36" fill="none" stroke="#008000" stroke-width=".17"/>
<circle cx="177.6" cy="68.2" r=".36" fill="#008000"/>
<g fill="none" stroke="#008000" stroke-width=".17">
<path d="M177.6 96.4h1.7M177.6 87.6v3.5M179.3 91.1h-1.7v8.8"/>
<circle cx="177.6" cy="68.2" r=".36"/>
</g>
<circle cx="177.6" cy="96.4" r=".36" fill="#008000"/>
<circle cx="177.6" cy="96.4" r=".36" fill="none" stroke="#008000" stroke-width=".17"/>
<circle cx="177.6" cy="91.1" r=".36" fill="#008000"/>
<g fill="none" stroke="#008000" stroke-width=".17">
<path d="M177.6 114v3.5h1.7M177.6 117.5v3.6"/>
<circle cx="177.6" cy="91.1" r=".36"/>
</g>
<circle cx="177.6" cy="117.5" r=".36" fill="#008000"/>
<g fill="none" stroke="#008000" stroke-width=".17">
<path d="M158.2 75.3h1.8M158.2 66.5v3.5M160 70h-1.8v8.8M59.6 89.4v1.7M239.2 92.9h7.1v1.8M82.5 103.5v1.7M101.8 117.5v1.8M67.5 136v1.8M149.4 154.5v1.8M195.2 145.7v1.8"/>
<circle cx="177.6" cy="117.5" r=".36"/>
</g>
<circle cx="158.2" cy="75.3" r=".36" fill="#008000"/>
<circle cx="158.2" cy="75.3" r=".36" fill="none" stroke="#008000" stroke-width=".17"/>
<circle cx="158.2" cy="70" r=".36" fill="#008000"/>
<g fill="none" stroke="#008000" stroke-width=".17">
<path d="M158.2 89.4v3.5M158.2 98.2v3.5M160 92.9h-1.8v5.3h1.8"/>
<circle cx="158.2" cy="70" r=".36"/>
</g>
<circle cx="158.2" cy="98.2" r=".36" fill="#008000"/>
<circle cx="158.2" cy="98.2" r=".36" fill="none" stroke="#008000" stroke-width=".17"/>
<circle cx="158.2" cy="92.9" r=".36" fill="#008000"/>
<g fill="none" stroke="#008000" stroke-width=".17">
<path d="M160 114v3.5M161.7 117.5h-1.7v3.6"/>
<circle cx="158.2" cy="92.9" r=".36"/>
</g>
<circle cx="160" cy="117.5" r=".36" fill="#008000"/>
<g fill="none" stroke="#008000" stroke-width=".17">
<path d="M202.2 66.5h19.4v5.3h1.8M221.6 66.5h10.6M42 94.7h1.7M82.5 91.1v1.8M59.6 101.7v1.8M101.8 129.9v1.7M67.5 148.4v1.7M195.2 158.1v1.7"/>
<circle cx="160" cy="117.5" r=".36"/>
</g>
<circle cx="221.6" cy="66.5" r=".36" fill="#008000"/>
<g fill="none" stroke="#008000" stroke-width=".17">
<path d="M219.9 92.9h-17.7v1.8M228.7 92.9h-8.8v1.8"/>
<circle cx="221.6" cy="66.5" r=".36"/>
</g>
<circle cx="202.2" cy="92.9" r=".36" fill="#008000"/>
<circle cx="202.2" cy="92.9" r=".36" fill="none" stroke="#008000" stroke-width=".17"/>
<circle cx="219.9" cy="92.9" r=".36" fill="#008000"/>
<g fill="none" stroke="#008000" stroke-width=".17">
<path d="M75.4 96.4h3.6M79 99.9h-3.6v10.6h3.6"/>
<circle cx="219.9" cy="92.9" r=".36"/>
</g>
<circle cx="75.4" cy="110.5" r=".36" fill="#008000"/>
<g fill="none" stroke="#008000" stroke-width=".17">
<path d="M87.8 98.2h1.7M89.5 98.2h3.5M89.5 98.2v12.3h-3.5M91.3 94.7v3.5M160 154.5v7.1"/>
<circle cx="75.4" cy="110.5" r=".36"/>
</g>
<circle cx="89.5" cy="98.2" r=".36" fill="#008000"/>
<circle cx="89.5" cy="98.2" r=".36" fill="none" stroke="#008000" stroke-width=".17"/>
<circle cx="91.3" cy="98.2" r=".36" fill="#008000"/>
<g fill="none" stroke="#008000" stroke-width=".17">
<path d="M130 99.9h5.3M135.3 93.8h-2.6v6.1M76.3 134.3h-.9v8.8h-3.5M170.5 149.2v1.8h1.8"/>
<circle cx="91.3" cy="98.2" r=".36"/>
</g>
<circle cx="132.7" cy="99.9" r=".36" fill="#008000"/>
<g fill="none" stroke="#008000" stroke-width=".17">
<path d="M142.3 93.8h7.1v7.9h-7.1M149.4 101.7h3.5M181.1 149.2v1.8h1.8"/>
<circle cx="132.7" cy="99.9" r=".36"/>
</g>
<circle cx="149.4" cy="101.7" r=".36" fill="#008000"/>
<g fill="none" stroke="#008000" stroke-width=".17">
<path d="M100.1 101.7h-1.8v10.6h-3.5v1.7M163.5 154.5v8.8"/>
<circle cx="149.4" cy="101.7" r=".36"/>
</g>
<circle cx="98.3" cy="112.3" r=".36" fill="#008000"/>
<g fill="none" stroke="#008000" stroke-width=".17">
<path d="M61.3 71.8h5.3v24.6h1.8M61.3 77h5.3M63.1 82.3h3.5M64.9 96.4h1.7M66.6 92.9h1.8"/>
<circle cx="98.3" cy="112.3" r=".36"/>
</g>
<circle cx="66.6" cy="96.4" r=".36" fill="#008000"/>
<circle cx="66.6" cy="96.4" r=".36" fill="none" stroke="#008000" stroke-width=".17"/>
<circle cx="66.6" cy="82.3" r=".36" fill="#008000"/>
<circle cx="66.6" cy="82.3" r=".36" fill="none" stroke="#008000" stroke-width=".17"/>
<circle cx="66.6" cy="77" r=".36" fill="#008000"/>
<circle cx="66.6" cy="77" r=".36" fill="none" stroke="#008000" stroke-width=".17"/>
<circle cx="66.6" cy="92.9" r=".36" fill="#008000"/>
<g fill="none" stroke="#008000" stroke-width=".17">
<path d="M100.1 98.2h10.6M108.9 91.1h-3.5v7.1M110.7 89.4h-1.8v5.3h3.5M107.1 101.7h3.6M156.4 154.5v5.3"/>
<circle cx="66.6" cy="92.9" r=".36"/>
</g>
<circle cx="108.9" cy="91.1" r=".36" fill="#008000"/>
<circle cx="108.9" cy="91.1" r=".36" fill="none" stroke="#008000" stroke-width=".17"/>
<circle cx="105.4" cy="98.2" r=".36" fill="#008000"/>
<g fill="none" stroke="#008000" stroke-width=".17">
<path d="M105.4 112.3h5.3M108.9 112.3v-3.6h10.6v5.3h-1.8"/>
<circle cx="105.4" cy="98.2" r=".36"/>
</g>
<circle cx="108.9" cy="112.3" r=".36" fill="#008000"/>
<g fill="none" stroke="#008000" stroke-width=".17">
<path d="M110.7 115.8h-1.8v8.8h-2.7M75.4 128.1v2.6h.9M75.4 128.1h9.7v4.4h-1.7M75.4 126.3v1.8"/>
<circle cx="108.9" cy="112.3" r=".36"/>
</g>
<circle cx="75.4" cy="128.1" r=".36" fill="#008000"/>
<g fill="none" stroke="#008000" stroke-width=".17">
<path d="M117.7 89.4v5.3M117.7 99.9h5.3M117.7 92h1.8v7.9"/>
<circle cx="75.4" cy="128.1" r=".36"/>
</g>
<circle cx="117.7" cy="92" r=".36" fill="#008000"/>
<circle cx="117.7" cy="92" r=".36" fill="none" stroke="#008000" stroke-width=".17"/>
<circle cx="119.5" cy="99.9" r=".36" fill="#008000"/>
<g fill="none" stroke="#008000" stroke-width=".17">
<path d="M75.4 117.5v1.8h-3.5"/>
<circle cx="119.5" cy="99.9" r=".36"/>
</g>
<circle cx="75.4" cy="119.3" r=".36" fill="#008000"/>
<circle cx="75.4" cy="119.3" r=".36" fill="none" stroke="#008000" stroke-width=".17"/>
<text font-size="5" fill="#008000" x="207.5" y="168.6">r1</text>
<text font-size="3.5" x="4.6" y="210.2">1/29/2014 10:34:54 AM f=0.69 C:\_Workspace\DATA\PROJECTS\PMT AMPLIFIER\ECAD\PMT AMP_20120117.sch (Sheet: 1/1)</text>
<g font-size="2.5" fill="#800000">
<text x="230.4" y="181">P-35701C</text>
<text x="230.4" y="184.5">P-41403</text>
<text x="249.8" y="181">000331</text>
<text x="269.2" y="182.7">C</text>
</g>
<g font-size="2.1" fill="#808080">
<text x="87.8" y="136.9">Note: R8 and R9 are shorted for enabling Offset Adjust</text>
<text x="93" y="138.7">DNP R13,14</text>
<text x="93" y="144">Add R13,14</text>
<text x="93" y="142.2">Easy disconnect to disable Offset Adjusts</text>
<text x="156.4" y="144">Outputs:</text>
</g>
<text font-size="1.9" fill="#808080" x="156.4" y="147.5">U1 U2 U3</text>
<g font-size="1.7" fill="#808080">
<text x="156.4" y="62.9">U1</text>
<text x="193.4" y="64.7">POWER_JACKPTH</text>
<text x="234" y="64.3">7805TV</text>
<text x="234" y="62.5">U4</text>
<text x="57.4" y="71" transform="rotate(-90 57.4 71)">C12</text>
<text x="60.7" y="71" transform="rotate(-90 60.7 71)">1p</text>
<text x="161.3" y="69.3" transform="rotate(-90 161.3 69.3)">C5</text>
<text x="164.6" y="69.3" transform="rotate(-90 164.6 69.3)">0.1u</text>
<text x="175.8" y="66.5" transform="rotate(-90 175.8 66.5)">+5V</text>
<text x="180.7" y="67.5" transform="rotate(-90 180.7 67.5)">C7</text>
<text x="184" y="67.5" transform="rotate(-90 184 67.5)">10u</text>
<text x="193.4" y="71.8">J1</text>
<text x="224.7" y="71" transform="rotate(-90 224.7 71)">C16</text>
<text x="228" y="71" transform="rotate(-90 228 71)">10u</text>
<text x="246.3" y="66.5" transform="rotate(-90 246.3 66.5)">+5V</text>
<text x="57.4" y="76.3" transform="rotate(-90 57.4 76.3)">C13</text>
<text x="60.7" y="76.3" transform="rotate(-90 60.7 76.3)">1p</text>
<text x="161.3" y="74.6" transform="rotate(-90 161.3 74.6)">C6</text>
<text x="164.6" y="74.6" transform="rotate(-90 164.6 74.6)">10u</text>
<text x="180.7" y="72.8" transform="rotate(-90 180.7 72.8)">C8</text>
<text x="184" y="72.8" transform="rotate(-90 184 72.8)">0.1u</text>
<text x="202.2" y="75.3">GND</text>
<text x="237.5" y="77">GND</text>
<text x="56.9" y="81.3">RF</text>
<text x="79" y="82.3">To use the BUF634:</text>
<text x="156.4" y="82.3" transform="rotate(-90 156.4 82.3)">-5V</text>
<text x="165.2" y="80.6">GND</text>
<text x="184.6" y="80.6">GND</text>
<text x="56.9" y="84.6">100k</text>
<text x="59.6" y="89.4">+5V</text>
<text x="80.7" y="84.1">DNP R4, R5, R7 and R9</text>
<text x="111.5" y="88.3">R2</text>
<text x="156.4" y="85.8">U2</text>
<text x="175.8" y="89.4" transform="rotate(-90 175.8 89.4)">+5V</text>
<text x="38.4" y="92.4">X1</text>
<text x="44.6" y="93.6">RIN</text>
<text x="68.4" y="92.9">N$20</text>
<text x="69.3" y="95.4">R1</text>
<text x="82.5" y="91.1">-5V</text>
<text x="91.3" y="94.7">+INA</text>
<text x="111.5" y="91.7">10k</text>
<text x="113.7" y="93.9" transform="rotate(-90 113.7 93.9)">C2</text>
<text x="117.1" y="93.9" transform="rotate(-90 117.1 93.9)">0.1u</text>
<text x="138.7" y="92.7">10k</text>
<text x="161.3" y="92.2" transform="rotate(-90 161.3 92.2)">C1</text>
<text x="164.6" y="92.2" transform="rotate(-90 164.6 92.2)">0.1u</text>
<text x="180.7" y="95.7" transform="rotate(-90 180.7 95.7)">C11</text>
<text x="180.7" y="90.4" transform="rotate(-90 180.7 90.4)">C10</text>
<text x="184" y="95.7" transform="rotate(-90 184 95.7)">0.1u</text>
<text x="184" y="90.4" transform="rotate(-90 184 90.4)">6.8u</text>
<text x="193.4" y="92.4">J2</text>
<text x="36.7" y="98.2">Input</text>
<text x="44.6" y="96.9">0</text>
<text x="69.3" y="98.7">75</text>
<text x="93.9" y="100.5">10k</text>
<text x="93.9" y="97.1">R3</text>
<text x="101" y="100.6">R12</text>
<text x="110.7" y="98.2">2</text>
<text x="110.7" y="101.7">3</text>
<text x="117.7" y="99.9">1</text>
<text x="123.9" y="98.9">R10</text>
<text x="135.3" y="99.9">14</text>
<text x="138.4" y="96">R11</text>
<text x="142.3" y="101.7">16</text>
<text x="161.3" y="97.5" transform="rotate(-90 161.3 97.5)">C9</text>
<text x="164.6" y="97.5" transform="rotate(-90 164.6 97.5)">6.8u</text>
<text x="193.4" y="99.4">POWER_JACKPTH</text>
<text x="216" y="99.8">C15</text>
<text x="216.2" y="96.5">10u</text>
<text x="244.5" y="98.2" transform="rotate(-90 244.5 98.2)">-5V</text>
<text x="40.2" y="103.5">GND</text>
<text x="56" y="107">OPA 656/7</text>
<text x="59.6" y="103.5">-5V</text>
<text x="82.5" y="105.2">+5V</text>
<text x="101" y="104">715</text>
<text x="123.9" y="102.2">10k</text>
<text x="135.3" y="105.2">15</text>
<text x="149.4" y="103.5">OUTD</text>
<text x="156.4" y="105.2" transform="rotate(-90 156.4 105.2)">-5V</text>
<text x="165.2" y="103.5">GND</text>
<text x="184.6" y="103.5">GND</text>
<text x="200.5" y="103.5">GND</text>
<text x="232.2" y="103.5">GND</text>
<text x="50.8" y="108.7">GND</text>
<text x="56" y="108.7">ADA4817</text>
<text x="79.8" y="112.8">715</text>
<text x="79.8" y="109.5">R4</text>
<text x="103.5" y="111.2">0</text>
<text x="110.7" y="112.3">6</text>
<text x="132.7" y="108.7">GND</text>
<text x="156.4" y="108.7">U3</text>
<text x="70" y="118.2">0</text>
<text x="74.4" y="116.7" transform="rotate(-90 74.4 116.7)">R5</text>
<text x="77.7" y="116.7" transform="rotate(-90 77.7 116.7)">715</text>
<text x="80.7" y="115.8">BUF634</text>
<text x="80.7" y="117.5">OPA692</text>
<text x="80.7" y="119.3">AD810</text>
<text x="93.7" y="115.9" transform="rotate(-90 93.7 115.9)">0</text>
<text x="97.1" y="118.1" transform="rotate(-90 97.1 118.1)">R13</text>
<text x="100.1" y="117.5" transform="rotate(-90 100.1 117.5)">V+</text>
<text x="102.3" y="114.5">R8</text>
<text x="110.7" y="117.5">5</text>
<text x="117.7" y="114">7</text>
<text x="163" y="116.8" transform="rotate(-90 163 116.8)">C4</text>
<text x="166.4" y="116.8" transform="rotate(-90 166.4 116.8)">0.1u</text>
<text x="175.8" y="115.8" transform="rotate(-90 175.8 115.8)">+5V</text>
<text x="180.7" y="116.8" transform="rotate(-90 180.7 116.8)">C3</text>
<text x="184" y="116.8" transform="rotate(-90 184 116.8)">0.1u</text>
<text x="67.8" y="121.6">R14</text>
<text x="74.4" y="125.5" transform="rotate(-90 74.4 125.5)">R9</text>
<text x="77.7" y="125.5" transform="rotate(-90 77.7 125.5)">0</text>
<text x="105.4" y="122.8">Offset Adjust (U3)</text>
<text x="158.2" y="124.6" transform="rotate(-90 158.2 124.6)">-5V</text>
<text x="167" y="122.8">GND</text>
<text x="184.6" y="122.8">GND</text>
<text x="61.3" y="126.3">GND</text>
<text x="75.4" y="129.9">11</text>
<text x="82.5" y="131.6">10</text>
<text x="93" y="126.3">GND</text>
<text x="70.5" y="136" transform="rotate(-90 70.5 136)">V+</text>
<text x="75.4" y="136.9">12</text>
<text x="99.5" y="133.3" transform="rotate(-90 99.5 133.3)">V-</text>
<text x="53.8" y="139.6">Offset Adjust (U2)</text>
<text x="170.5" y="144">Fast Out</text>
<text x="181.1" y="144">Slow Out</text>
<text x="168.8" y="149.2">+INA</text>
<text x="173.7" y="148.7">X3</text>
<text x="179.3" y="149.2">OUTD</text>
<text x="184.3" y="148.7">X2</text>
<text x="193.4" y="149.2">4</text>
<text x="195.2" y="145.7">+5V</text>
<text x="71" y="151.8" transform="rotate(-90 71 151.8)">V-</text>
<text x="147.8" y="151.8" transform="rotate(-90 147.8 151.8)">+5V.</text>
<text x="151.3" y="151.1" transform="rotate(-90 151.3 151.1)">-5V</text>
<text x="154.9" y="152.2" transform="rotate(-90 154.9 152.2)">GND</text>
<text x="158.4" y="151.1" transform="rotate(-90 158.4 151.1)">U1.</text>
<text x="161.9" y="151.1" transform="rotate(-90 161.9 151.1)">U2.</text>
<text x="165.4" y="151.1" transform="rotate(-90 165.4 151.1)">U3.</text>
<text x="142.7" y="157.5">+5V -5V</text>
<text x="149.1" y="159.3">GND</text>
<text x="152.3" y="161.1">N$20</text>
<text x="168.8" y="158.1">GND</text>
<text x="179.3" y="158.1">GND</text>
<text x="193.4" y="158.1">13</text>
<text x="195.2" y="161.6">-5V</text>
<text x="156.1" y="162.8">+INA</text>
<text x="158.6" y="164.6">OUTD</text>
</g>
<g font-size="1.7" fill="#008000">
<text x="180" y="70.2">+</text>
<text x="235" y="71.2">5V regulator</text>
<text x="249.8" y="68.2">KA7805ETU</text>
<text x="164.2" y="77.2">+</text>
<text x="193.4" y="75.3">9V input</text>
<text x="224.1" y="73.7">+</text>
<text x="229.2" y="88.8">-5V regulator</text>
<text x="179.3" y="92.9">+</text>
<text x="249.8" y="91.1">UA79M05CKCS</text>
<text x="163.5" y="99.9">+</text>
<text x="193.4" y="101.7">9V input</text>
<text x="219.2" y="101.7" transform="rotate(-90 219.2 101.7)">+</text>
<text x="6.7" y="144">3. Change OP400 footprint for the 16SOIC</text>
<text x="6.7" y="140.4">1. Change +5V and -5V to actually be connected</text>
<text x="6.7" y="142.2">2. C15 and C16 need polarity marked on the sch and brd</text>
<text x="6.7" y="145.7">4. Switched C15 to be the correct orientation</text>
<text x="6.7" y="147.5">5. Replaced regulators for a higher current output and correct voltage output</text>
<text x="6.7" y="149.2">6. Changed low pass filter and added an inverter</text>
<text x="6.7" y="151">7. Broke apart OP400 into separate Op Amps</text>
</g>
<g font-size="1.7" fill="#800000">
<text x="58.1" y="95">-</text>
<text x="84.2" y="95.9">U2</text>
<text x="57.8" y="99.1">+</text>
<text x="80.9" y="97.1">+</text>
<text x="81" y="100.8">-</text>
<text x="84.2" y="101.2">OPA692</text>
<text x="114.2" y="103.5">U3A</text>
<text x="138.8" y="105.2">U3D</text>
<text x="114.2" y="117.5">U3B</text>
<text x="79.8" y="136">U3C</text>
<text x="195.2" y="152.8">U3P</text>
</g>
<g font-size="1.5" fill="#808080">
<text x="232.9" y="66.2">1</text>
<text x="235.6" y="67">VI</text>
<text x="237.8" y="69.5">GND</text>
<text x="239" y="71.1" transform="rotate(-90 239 71.1)">2</text>
<text x="240.8" y="67">VO</text>
<text x="244.8" y="66.2">3</text>
<text x="225.6" y="93.4">IN</text>
<text x="240.9" y="93.4">OUT</text>
<text x="107.1" y="98.7">-IN</text>
<text x="119.3" y="100.5">OUT</text>
<text x="131.7" y="100.5">-IN</text>
<text x="235.6" y="96.9">GND</text>
<text x="106.7" y="102.2">+IN</text>
<text x="131.3" y="104">+IN</text>
<text x="144" y="102.2">OUT</text>
<text x="107.1" y="112.8">-IN</text>
<text x="102.4" y="117.7" transform="rotate(-90 102.4 117.7)">3</text>
<text x="106.7" y="116.3">+IN</text>
<text x="119.3" y="114.6">OUT</text>
<text x="107.9" y="125.1">2</text>
<text x="72.7" y="131.3">-IN</text>
<text x="68" y="136.2" transform="rotate(-90 68 136.2)">3</text>
<text x="72.3" y="134.8">+IN</text>
<text x="85" y="133.1">OUT</text>
<text x="102.4" y="132.3" transform="rotate(-90 102.4 132.3)">1</text>
<text x="73.5" y="143.6">2</text>
<text x="196.8" y="148">VCC</text>
<text x="68" y="150.8" transform="rotate(-90 68 150.8)">1</text>
<text x="196.8" y="158.6">-VCC</text>
</g>
<g font-size="1.4" fill="#808080">
<text x="40.2" y="85.8">Guard Ring</text>
<text x="79.8" y="101.1">2</text>
<text x="79.8" y="97.6">3</text>
<text x="82.6" y="96.9">4</text>
<text x="82.6" y="100.9">7</text>
<text x="84.2" y="99.3">6</text>
</g>
<text font-size="1.4" fill="#800000" x="68.4" y="146.7">R7</text>
<g font-size="1.2" fill="#800000">
<text x="56.9" y="94.5">2</text>
<text x="59.8" y="94.7">7</text>
<text x="61.3" y="94.7">OPA656</text>
<text x="228.6" y="90.3">UA79M05CKCS</text>
<text x="232.4" y="95.5">U5</text>
<text x="56.9" y="98">3</text>
<text x="59.8" y="98.7">4</text>
<text x="61.3" y="96.2">6</text>
<text x="61.3" y="99.9">U1</text>
<text x="99" y="127.1">R6</text>
</g>
</svg>
